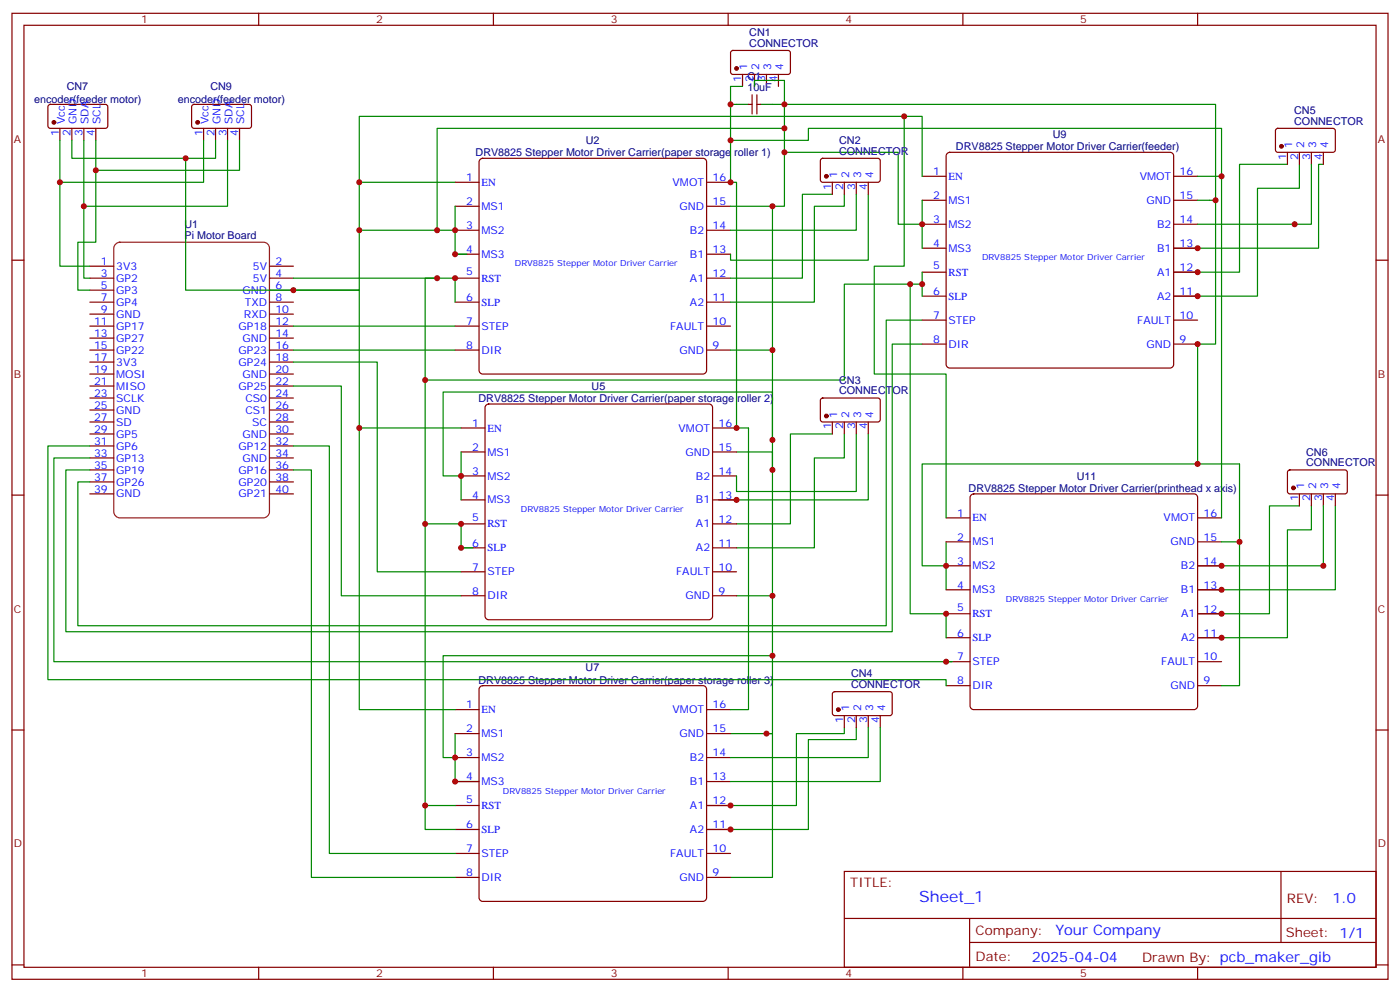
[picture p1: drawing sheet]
<svg xmlns="http://www.w3.org/2000/svg" width="412mm" height="292mm" viewBox="0 0 412 292" stroke-linecap="round" stroke-linejoin="round" font-family="sans-serif">
<g fill="none" stroke="#870000" stroke-width=".35">
<path d="M3.5 3.9h405.4v284.4h-405.4zM7.1 7.4h398.2v277.3h-398.2zM76.2 3.9v3.5M145.3 3.9v3.5M214.5 3.9v3.5M283.6 3.9v3.5M352.8 3.9v3.5M3.5 76.6h3.6M26.5 78.4h7M79.4 78.4h7M405.3 76.6h3.6M26.5 81.9h7"/>
<path d="M26.5 85.4h7M26.5 88.9h7M26.5 92.5h7M26.5 96h7M26.5 99.5h7M79.4 81.9h7M79.4 85.4h7M79.4 88.9h7M79.4 92.5h7M79.4 96h7M79.4 99.5h7M26.5 103h7"/>
<path d="M26.5 106.6h7M26.5 110.1h7M26.5 113.6h7M26.5 117.2h7M79.4 103h7M79.4 106.6h7M79.4 110.1h7M79.4 113.6h7M79.4 117.2h7M26.5 120.7h7M26.5 124.2h7M26.5 127.7h7"/>
<path d="M26.5 131.3h7M26.5 134.8h7M26.5 138.3h7M79.4 120.7h7M79.4 124.2h7M79.4 127.7h7M79.4 131.3h7M79.4 134.8h7M79.4 138.3h7M3.5 145.7h3.6M26.5 141.9h7M26.5 145.4h7"/>
<path d="M79.4 141.9h7M79.4 145.4h7M405.3 145.7h3.6M3.5 214.9h3.6M405.3 214.9h3.6M248.7 256.5h156.6v28.2h-156.6zM377.3 256.5v20.9M248.7 270.4h156.5M285.6 277.4h119.6M285.6 270.4v14.1M3.5 284h3.6M76.2 284.7v3.6"/>
<path d="M145.3 284.7v3.6M214.5 284.7v3.6M283.6 284.7v3.6M352.8 284.7v3.6M405.3 284h3.6"/>
</g>
<path d="M34.1 71.8l1.2-.5h42.3a1.76 1.76 0 0 1 1.8 1.8v77.6a1.89 1.89 0 0 1-1.8 1.7h-42.3a1.89 1.89 0 0 1-1.8-1.7v-77.6z" fill="none" stroke="#8c2424" stroke-width=".35"/>
<path d="M141.3 47l.9-.4h64.9l.6 .2 .4 .9v61.3l-.2 .7-.8 .4h-64.9l-.7-.2-.4-.9v-61.3z" fill="#fff" stroke="#870000" stroke-width=".35"/>
<g fill="none" stroke="#870000" stroke-width=".35">
<path d="M215.4 15.1l.5-.2h16.5l.4 .7v5.9l-.7 .4-16.5-.1-.4-.6v-5.6zM218.7 21.9v3.5M220.5 30.7h1M221.5 27.9v5.6M222.2 21.9v3.5M223 27.9v5.6M223 30.7h1M225.8 21.9v3.5M229.3 21.9v3.5M134.1 53.7h7M208.1 53.7h7.1M134.1 60.7h7"/>
<path d="M134.1 67.8h7M134.1 74.8h7M208.1 60.7h7.1M208.1 67.8h7.1M208.1 74.8h7.1M134.1 81.9h7M134.1 88.9h7M134.1 96h7M208.1 81.9h7.1M208.1 88.9h7.1M208.1 96h7.1M134.1 103h7"/>
<path d="M208.1 103h7.1"/>
</g>
<g fill="none" stroke="#008700" stroke-width=".35">
<path d="M218.7 25.4h-3.5v28.3h1.8v72.3h3.5M231.1 37.8h-102.3v30h5.3M245.2 57.2h-8.8v24.7h-21.2M248.7 57.2v3.5h-8.8v28.2h-24.7M255.8 57.2v19.4h-40.6v-1.8M134.1 60.7v14.1h3.5M215.2 60.7h12.3v42.3h-12.3M86.4 81.9h47.7v7M86.4 96h47.7M86.4 103h47.7M217 133h10.5v42.4h-10.5M227.5 138.3v-22.9h-97v24.7h5.3"/>
<path d="M245.2 127.7h-12.4v26.5h-15.8M248.7 127.7v7.1h-8.8v26.5h-22.9M255.8 127.7v19.4h-44.1"/>
</g>
<circle cx="217" cy="20.1" r=".53" fill="#870000" stroke="#870000" stroke-width=".35"/>
<path d="M217 30.7h3.5M224 30.7h3.5" fill="none" stroke="#000" stroke-width=".35"/>
<path d="M143.1 119.4l.8-.5h64.9l.7 .2 .4 .9v61.4l-.2 .6-.9 .4h-64.9l-.6-.2-.4-.8v-61.4z" fill="#fff" stroke="#870000" stroke-width=".35"/>
<g fill="none" stroke="#870000" stroke-width=".35">
<path d="M135.8 126h7.1M135.8 133h7.1M209.9 126h7.1M209.9 133h7.1M135.8 140.1h7.1M135.8 147.1h7.1M135.8 154.2h7.1M209.9 140.1h7.1M209.9 147.1h7.1M209.9 154.2h7.1M135.8 161.3h7.1M135.8 168.3h7.1"/>
<path d="M135.8 175.4h7.1M209.9 161.3h7.1M209.9 168.3h7.1M209.9 175.4h7.1"/>
</g>
<path d="M222.2 25.4v-1.7h8.9v37h-3.6M134.1 53.7h-28.3v31.7h-19.4h19.4v40.6h30M128.8 81.9h-3.6v72.3h10.6v7.1h3.5M86.4 106.6h24.7v61.7h24.7M86.4 113.6h14.1v61.8h35.3M227.5 103v26.5M135.8 133v14.1M227.5 193h-97v30h3.6M134.1 215.9v14.1h15.8M215.2 215.9h12.3v42.4h-12.3M248.7 214.2v1.7h-14.1v21.2h-31.8M252.2 214.2v3.5h-14.1v26.5h-35.3" fill="none" stroke="#008700" stroke-width=".35"/>
<path d="M141.3 202.3l.9-.5h64.9l.6 .2 .4 .9v61.4l-.2 .6-.8 .4h-64.9l-.7-.2-.4-.8v-61.4z" fill="#fff" stroke="#870000" stroke-width=".35"/>
<g fill="none" stroke="#870000" stroke-width=".35">
<path d="M134.1 208.9h7M134.1 215.9h7M208.1 208.9h7.1M208.1 215.9h7.1M134.1 223h7M134.1 230h7M134.1 237.1h7M208.1 223h7.1M208.1 230h7.1M208.1 237.1h7.1M134.1 244.2h7M134.1 251.2h7"/>
<path d="M134.1 258.3h7M208.1 244.2h7.1M208.1 251.2h7.1M208.1 258.3h7.1"/>
</g>
<path d="M356.3 58.9h1.8v42.4h-5.3v35.3M379.2 48.4h-14.1v31.7h-35.3M382.8 48.4v7h-12.4v31.8h-40.6M389.8 48.4h-1.4v24.7h-58.6M86.4 131.3h10.6v119.9h37.1M86.4 138.3h5.3v120h42.4M220.5 126v82.9h-5.3M252.2 127.7v17h-35.2v-4.6M227.5 175.4v40.5h-1.7" fill="none" stroke="#008700" stroke-width=".35"/>
<path d="M278.9 45.3l.9-.5h64.9l.6 .2 .4 .9v61.4l-.2 .6-.8 .4h-64.9l-.7-.2-.4-.8v-61.4z" fill="#fff" stroke="#870000" stroke-width=".35"/>
<g fill="none" stroke="#870000" stroke-width=".35">
<path d="M271.6 51.9h7.1M271.6 58.9h7.1M345.7 51.9h7.1M345.7 58.9h7.1M271.6 66h7.1M271.6 73.1h7.1M345.7 66h7.1M345.7 73.1h7.1M271.6 80.1h7.1M271.6 87.2h7.1M271.6 94.2h7.1M345.7 80.1h7.1"/>
<path d="M345.7 87.2h7.1M345.7 94.2h7.1M271.6 101.3h7.1M345.7 101.3h7.1"/>
</g>
<g fill="none" stroke="#008700" stroke-width=".35">
<path d="M215.2 30.7h1.8M227.5 30.7h130.6v28.2M231.1 44.8h33.5v21.2h7M271.6 51.9v-17.6h-165.8v19.4M271.6 58.9v14.2M352.8 58.9h3.5M381.4 65.3v.7h-28.6M271.6 80.1v7.1M271.6 83.6h-22.9v28.3h-123.5M271.6 94.2h-10.5v90h-238.2v-42.3h3.6M271.6 101.3h-8.8v84.6h-243.4v-47.6h7.1M365.1 136.6h-93.5v29.9h7.1"/>
<path d="M125.2 154.2v82.9h8.9M278.7 159.5v14.1M382.8 148.9h-8.9v31.8h-31.7M386.3 148.9v7.1h-7.1v31.7h-37M393.3 148.9v24.7h-51.1M390.2 165.8v.7h-48M125.2 237.1v7.1h8.9"/>
</g>
<path d="M286 145.8l.8-.4h64.9l.6 .2 .5 .8v61.4l-.3 .6-.8 .5h-64.9l-.6-.3-.4-.8v-61.4z" fill="#fff" stroke="#870000" stroke-width=".35"/>
<g fill="none" stroke="#870000" stroke-width=".35">
<path d="M14.3 30.9l.5-.2 16.5 .1 .4 .6v6l-.7 .4-16.5-.1-.4-.6v-5.7zM17.6 37.8v3.5M21.2 37.8v3.5M24.7 37.8v3.5M28.2 37.8v3.5M56.7 30.9l.4-.2 16.6 .1 .4 .6-.1 6-.6 .4-16.5-.1-.5-.6v-5.7zM60 37.8v3.5M63.5 37.8v3.5M67 37.8v3.5M70.6 37.8v3.5M375.9 38l.5-.2h16.5l.4 .7v5.9l-.7 .4h-16.5l-.4-.7v-5.6zM241.9 46.8l.5-.2 16.5 .1 .4 .6-.1 5.9-.6 .5-16.5-.1-.4-.6v-5.7z"/>
<path d="M245.2 53.7v3.5M248.7 53.7v3.5M252.2 53.7v3.5M255.8 53.7v3.5M379.2 44.8v3.6M382.8 44.8v3.6M386.3 44.8v3.6M389.8 44.8v3.6M241.9 117.4l.5-.2h16.5l.4 .7-.1 5.9-.6 .4-16.5-.1-.4-.6v-5.6zM245.2 124.2v3.5M248.7 124.2v3.5M252.2 124.2v3.5"/>
<path d="M255.8 124.2v3.5M379.5 138.5l.4-.2 16.5 .1 .5 .6-.1 5.9-.6 .5-16.5-.1-.5-.6v-5.7zM278.7 152.4h7.1M278.7 159.5h7.1M352.8 152.4h7M352.8 159.5h7M382.8 145.4v3.5M386.3 145.4v3.5M389.8 145.4v3.5M393.3 145.4v3.5M278.7 166.5h7.1M278.7 173.6h7.1"/>
<path d="M352.8 166.5h7M352.8 173.6h7M278.7 180.7h7.1M278.7 187.7h7.1M278.7 194.8h7.1M352.8 180.7h7M352.8 187.7h7M352.8 194.8h7M245.4 203.8l.5-.2h16.5l.4 .7v5.9l-.7 .4h-16.5l-.4-.7v-5.6zM248.7 210.6v3.6M252.2 210.6v3.6M255.8 210.6v3.6"/>
<path d="M259.3 210.6v3.6M278.7 201.8h7.1M352.8 201.8h7"/>
</g>
<g fill="none" stroke="#008700" stroke-width=".35">
<path d="M266.3 34.3v44.1h-8.8v31.7h21.2v42.3M17.6 41.3v37.1h8.9M21.2 41.3v5.3h42.3v-5.3M24.7 41.3v40.6h1.8M28.2 41.3v30h-5.3v14.1h3.6M54.7 46.6v38.8h31.7M60 41.3v12.4h-42.4M67 41.3v19.4h-42.3M70.6 41.3v8.8h-42.4M215.2 41.3h22.9v-3.5h121.7v114.6M252.2 57.2v10.6h-37M352.8 51.9h7"/>
<path d="M386.3 48.4v17.6h-4.9M105.8 67.8h23M268.1 83.6v97.1h10.6v7M26.5 134.8h-10.6v60h264.6M26.5 131.3h-12.4v68.8h264.6v1.7M105.8 126v82.9h28.3M365.1 136.6v22.9M359.8 159.5h5.3v42.3h-5.3M389.8 148.9v17.6M255.8 214.2v8.8h-40.6M259.3 214.2v15.8h-44.1"/>
</g>
<g fill="#870000" stroke="#870000" stroke-width=".35">
<circle cx="243.4" cy="51.9" r=".53"/>
<circle cx="243.4" cy="122.4" r=".53"/>
<circle cx="246.9" cy="208.9" r=".53"/>
<circle cx="377.5" cy="43.1" r=".53"/>
<circle cx="381" cy="143.6" r=".53"/>
<circle cx="15.9" cy="36" r=".53"/>
<circle cx="58.2" cy="36" r=".53"/>
</g>
<g fill="#c00">
<circle cx="227.5" cy="129.5" r=".88"/>
<circle cx="227.5" cy="60.7" r=".88"/>
<circle cx="215.2" cy="53.7" r=".88"/>
<circle cx="227.5" cy="103" r=".88"/>
<circle cx="227.5" cy="138.3" r=".88"/>
<circle cx="227.5" cy="175.4" r=".88"/>
<circle cx="225.8" cy="215.9" r=".88"/>
<circle cx="227.5" cy="193" r=".88"/>
<circle cx="135.8" cy="154.2" r=".88"/>
<circle cx="134.1" cy="223" r=".88"/>
<circle cx="135.8" cy="140.1" r=".88"/>
<circle cx="134.1" cy="67.8" r=".88"/>
<circle cx="134.1" cy="230" r=".88"/>
<circle cx="135.8" cy="161.3" r=".88"/>
<circle cx="134.1" cy="74.8" r=".88"/>
<circle cx="217" cy="126" r=".88"/>
<circle cx="217" cy="147.1" r=".88"/>
<circle cx="215.2" cy="237.1" r=".88"/>
<circle cx="215.2" cy="244.2" r=".88"/>
<circle cx="86.4" cy="85.4" r=".88"/>
<circle cx="134.1" cy="81.9" r=".88"/>
<circle cx="352.8" cy="87.2" r=".88"/>
<circle cx="352.8" cy="80.1" r=".88"/>
<circle cx="352.8" cy="73.1" r=".88"/>
<circle cx="271.6" cy="66" r=".88"/>
<circle cx="231.1" cy="30.7" r=".88"/>
<circle cx="215.2" cy="30.7" r=".88"/>
<circle cx="231.1" cy="37.8" r=".88"/>
<circle cx="105.8" cy="53.7" r=".88"/>
<circle cx="231.1" cy="44.8" r=".88"/>
<circle cx="358.1" cy="58.9" r=".88"/>
<circle cx="271.6" cy="83.6" r=".88"/>
<circle cx="125.2" cy="154.2" r=".88"/>
<circle cx="125.2" cy="237.1" r=".88"/>
<circle cx="278.7" cy="166.5" r=".88"/>
<circle cx="359.8" cy="187.7" r=".88"/>
<circle cx="359.8" cy="180.7" r=".88"/>
<circle cx="359.8" cy="173.6" r=".88"/>
<circle cx="359.8" cy="166.5" r=".88"/>
<circle cx="365.1" cy="159.5" r=".88"/>
<circle cx="268.1" cy="83.6" r=".88"/>
<circle cx="278.7" cy="180.7" r=".88"/>
<circle cx="278.7" cy="194.8" r=".88"/>
<circle cx="266.3" cy="34.3" r=".88"/>
<circle cx="128.8" cy="67.8" r=".88"/>
<circle cx="105.8" cy="67.8" r=".88"/>
<circle cx="352.8" cy="136.6" r=".88"/>
<circle cx="352.8" cy="101.3" r=".88"/>
<circle cx="105.8" cy="126" r=".88"/>
<circle cx="125.2" cy="111.9" r=".88"/>
<circle cx="381.4" cy="66" r=".88"/>
<circle cx="389.8" cy="166.5" r=".88"/>
<circle cx="128.8" cy="81.9" r=".88"/>
<circle cx="17.6" cy="53.7" r=".88"/>
<circle cx="24.7" cy="60.7" r=".88"/>
<circle cx="28.2" cy="50.1" r=".88"/>
<circle cx="54.7" cy="46.6" r=".88"/>
<circle cx="215.2" cy="41.3" r=".88"/>
<circle cx="359.8" cy="51.9" r=".88"/>
</g>
<text font-size="4.6" fill="#00f" x="270.8" y="265.5">Sheet_1</text>
<g font-size="4.2" fill="#00f">
<text x="392.5" y="265.8">1.0</text>
<text x="310.9" y="275.3">Your Company</text>
<text x="304" y="283.1">2025-04-04</text>
</g>
<g font-size="3.9" fill="#800">
<text x="250.5" y="261.1">TITLE:</text>
<text x="379.1" y="265.8">REV:</text>
<text x="287.4" y="275.3">Company:</text>
<text x="378.7" y="275.9">Sheet: 1/1</text>
<text x="287.4" y="283">Date:</text>
<text x="336.4" y="283.1">Drawn By: pcb_maker_gib</text>
</g>
<g font-size="3.2" fill="#800">
<text x="41.6" y="6.9">1</text>
<text x="110.8" y="6.9">2</text>
<text x="179.9" y="6.9">3</text>
<text x="249.1" y="6.9">4</text>
<text x="318.2" y="6.9">5</text>
<text x="4.1" y="42">A</text>
<text x="405.9" y="42">A</text>
<text x="4.1" y="111.2">B</text>
<text x="405.9" y="111.2">B</text>
<text x="4.1" y="180.3">C</text>
<text x="405.9" y="180.3">C</text>
<text x="4.1" y="249.4">D</text>
<text x="405.9" y="249.4">D</text>
<text x="41.6" y="287.7">1</text>
<text x="110.8" y="287.7">2</text>
<text x="179.9" y="287.7">3</text>
<text x="249.1" y="287.7">4</text>
<text x="318.2" y="287.7">5</text>
</g>
<g font-size="3.2" fill="#000080">
<text x="220.7" y="10.6">CN1</text>
<text x="220.7" y="13.8">CONNECTOR</text>
<text x="220.1" y="23.6">C1</text>
<text x="19.6" y="26.5">CN7</text>
<text x="62" y="26.5">CN9</text>
<text x="220.1" y="26.8">10uF</text>
<text x="10" y="30.2">encoder(feeder motor)</text>
<text x="52.4" y="30.2">encoder(feeder motor)</text>
<text x="381.2" y="33.5">CN5</text>
<text x="310.1" y="40.6">U9</text>
<text x="381.2" y="36.7">CONNECTOR</text>
<text x="140.1" y="46">DRV8825 Stepper Motor Driver Carrier(paper storage roller 1)</text>
<text x="172.5" y="42.5">U2</text>
<text x="247.2" y="45.5">CONNECTOR</text>
<text x="247.2" y="42.4">CN2</text>
<text x="281.6" y="44.3">DRV8825 Stepper Motor Driver Carrier(feeder)</text>
<text x="54.3" y="70.2">Pi Motor Board</text>
<text x="54.3" y="67">U1</text>
<text x="247.2" y="112.9">CN3</text>
<text x="140.9" y="118.4">DRV8825 Stepper Motor Driver Carrier(paper storage roller 2)</text>
<text x="174.3" y="114.7">U5</text>
<text x="247.2" y="116.1">CONNECTOR</text>
<text x="384.8" y="137.3">CONNECTOR</text>
<text x="384.8" y="134.1">CN6</text>
<text x="317.2" y="141.1">U11</text>
<text x="285.3" y="144.8">DRV8825 Stepper Motor Driver Carrier(printhead x axis)</text>
<text x="172.5" y="197.6">U7</text>
<text x="140.9" y="201.3">DRV8825 Stepper Motor Driver Carrier(paper storage roller 3)</text>
<text x="250.7" y="202.5">CONNECTOR</text>
<text x="250.7" y="199.4">CN4</text>
</g>
<g font-size="3.2" fill="#00f">
<text x="220.1" y="20.6" transform="rotate(-90 220.1 20.6)">1</text>
<text x="223.7" y="20.6" transform="rotate(-90 223.7 20.6)">2</text>
<text x="227.2" y="20.6" transform="rotate(-90 227.2 20.6)">3</text>
<text x="230.7" y="20.6" transform="rotate(-90 230.7 20.6)">4</text>
<text x="218.4" y="24.1" transform="rotate(-90 218.4 24.1)">1</text>
<text x="221.9" y="24.1" transform="rotate(-90 221.9 24.1)">2</text>
<text x="225.4" y="24.1" transform="rotate(-90 225.4 24.1)">3</text>
<text x="229" y="24.1" transform="rotate(-90 229 24.1)">4</text>
<text x="17.3" y="40" transform="rotate(-90 17.3 40)">1</text>
<text x="19" y="36.5" transform="rotate(-90 19 36.5)">Vcc</text>
<text x="20.8" y="40" transform="rotate(-90 20.8 40)">2</text>
<text x="22.6" y="36.5" transform="rotate(-90 22.6 36.5)">GND</text>
<text x="24.3" y="40" transform="rotate(-90 24.3 40)">3</text>
<text x="26.1" y="36.5" transform="rotate(-90 26.1 36.5)">SDA</text>
<text x="27.9" y="40" transform="rotate(-90 27.9 40)">4</text>
<text x="29.6" y="36.5" transform="rotate(-90 29.6 36.5)">SCL</text>
<text x="59.6" y="40" transform="rotate(-90 59.6 40)">1</text>
<text x="61.4" y="36.5" transform="rotate(-90 61.4 36.5)">Vcc</text>
<text x="63.1" y="40" transform="rotate(-90 63.1 40)">2</text>
<text x="64.9" y="36.5" transform="rotate(-90 64.9 36.5)">GND</text>
<text x="66.7" y="40" transform="rotate(-90 66.7 40)">3</text>
<text x="68.4" y="36.5" transform="rotate(-90 68.4 36.5)">SDA</text>
<text x="70.2" y="40" transform="rotate(-90 70.2 40)">4</text>
<text x="72" y="36.5" transform="rotate(-90 72 36.5)">SCL</text>
<text x="378.9" y="47" transform="rotate(-90 378.9 47)">1</text>
<text x="380.6" y="43.5" transform="rotate(-90 380.6 43.5)">1</text>
<text x="382.4" y="47" transform="rotate(-90 382.4 47)">2</text>
<text x="384.2" y="43.5" transform="rotate(-90 384.2 43.5)">2</text>
<text x="385.9" y="47" transform="rotate(-90 385.9 47)">3</text>
<text x="387.7" y="43.5" transform="rotate(-90 387.7 43.5)">3</text>
<text x="389.5" y="47" transform="rotate(-90 389.5 47)">4</text>
<text x="391.2" y="43.5" transform="rotate(-90 391.2 43.5)">4</text>
<text x="137.3" y="53.3">1</text>
<text x="209.9" y="53.3">16</text>
<text x="246.6" y="52.4" transform="rotate(-90 246.6 52.4)">1</text>
<text x="250.1" y="52.4" transform="rotate(-90 250.1 52.4)">2</text>
<text x="253.6" y="52.4" transform="rotate(-90 253.6 52.4)">3</text>
<text x="257.2" y="52.4" transform="rotate(-90 257.2 52.4)">4</text>
<text x="274.9" y="51.5">1</text>
<text x="279.4" y="53">EN</text>
<text x="335.7" y="53">VMOT</text>
<text x="347.5" y="51.5">16</text>
<text x="141.8" y="54.7">EN</text>
<text x="198.1" y="54.7">VMOT</text>
<text x="244.8" y="55.9" transform="rotate(-90 244.8 55.9)">1</text>
<text x="248.4" y="55.9" transform="rotate(-90 248.4 55.9)">2</text>
<text x="251.9" y="55.9" transform="rotate(-90 251.9 55.9)">3</text>
<text x="255.4" y="55.9" transform="rotate(-90 255.4 55.9)">4</text>
<text x="274.9" y="58.6">2</text>
<text x="347.5" y="58.6">15</text>
<text x="137.3" y="60.4">2</text>
<text x="141.8" y="61.8">MS1</text>
<text x="200.2" y="61.8">GND</text>
<text x="209.9" y="60.4">15</text>
<text x="274.9" y="65.7">3</text>
<text x="279.4" y="60">MS1</text>
<text x="337.7" y="60">GND</text>
<text x="347.5" y="65.7">14</text>
<text x="137.3" y="67.4">3</text>
<text x="141.8" y="68.8">MS2</text>
<text x="203.2" y="68.8">B2</text>
<text x="209.9" y="67.4">14</text>
<text x="279.4" y="67.1">MS2</text>
<text x="340.8" y="67.1">B2</text>
<text x="29.7" y="78">1</text>
<text x="81.1" y="78">2</text>
<text x="137.3" y="74.5">4</text>
<text x="141.8" y="75.9">MS3</text>
<text x="203.2" y="75.9">B1</text>
<text x="209.9" y="74.5">13</text>
<text x="274.9" y="72.7">4</text>
<text x="279.4" y="74.1">MS3</text>
<text x="340.8" y="74.1">B1</text>
<text x="347.5" y="72.7">13</text>
<text x="29.7" y="81.5">3</text>
<text x="34.2" y="79.4">3V3</text>
<text x="34.2" y="82.9">GP2</text>
<text x="74.5" y="79.4">5V</text>
<text x="74.5" y="82.9">5V</text>
<text x="81.1" y="81.5">4</text>
<text x="137.3" y="81">5</text>
<text x="141.8" y="82.9">RST</text>
<text x="203.2" y="82.9">A1</text>
<text x="209.9" y="81.5">12</text>
<text x="274.9" y="79.2">5</text>
<text x="279.4" y="81.2">RST</text>
<text x="340.8" y="81.2">A1</text>
<text x="347.5" y="79.8">12</text>
<text x="29.7" y="85.1">5</text>
<text x="29.7" y="88.6">7</text>
<text x="34.2" y="86.5">GP3</text>
<text x="34.2" y="90">GP4</text>
<text x="71.4" y="86.5">GND</text>
<text x="72.1" y="90">TXD</text>
<text x="81.1" y="85.1">6</text>
<text x="81.1" y="88.6">8</text>
<text x="137.3" y="88.6">6</text>
<text x="141.8" y="90">SLP</text>
<text x="203.2" y="90">A2</text>
<text x="209.9" y="88.6">11</text>
<text x="274.9" y="86.8">6</text>
<text x="279.4" y="88.2">SLP</text>
<text x="340.8" y="88.2">A2</text>
<text x="347.5" y="86.8">11</text>
<text x="27.7" y="95.6">11</text>
<text x="29.7" y="92.1">9</text>
<text x="34.2" y="93.5">GND</text>
<text x="71.8" y="93.5">RXD</text>
<text x="81.1" y="92.1">10</text>
<text x="81.1" y="95.6">12</text>
<text x="137.3" y="95.6">7</text>
<text x="209.9" y="95.6">10</text>
<text x="274.9" y="93.9">7</text>
<text x="279.4" y="95.3">STEP</text>
<text x="335" y="95.3">FAULT</text>
<text x="347.5" y="93.9">10</text>
<text x="27.7" y="99.2">13</text>
<text x="34.2" y="97">GP17</text>
<text x="34.2" y="100.6">GP27</text>
<text x="70.3" y="97">GP18</text>
<text x="71.4" y="100.6">GND</text>
<text x="81.1" y="99.2">14</text>
<text x="141.8" y="97">STEP</text>
<text x="197.4" y="97">FAULT</text>
<text x="274.9" y="100.9">8</text>
<text x="347.5" y="100.9">9</text>
<text x="27.7" y="102.7">15</text>
<text x="27.7" y="106.2">17</text>
<text x="34.2" y="104.1">GP22</text>
<text x="34.2" y="107.6">3V3</text>
<text x="70.3" y="104.1">GP23</text>
<text x="70.3" y="107.6">GP24</text>
<text x="81.1" y="102.7">16</text>
<text x="81.1" y="106.2">18</text>
<text x="137.3" y="102.7">8</text>
<text x="141.8" y="104.1">DIR</text>
<text x="200.2" y="104.1">GND</text>
<text x="209.9" y="102.7">9</text>
<text x="279.4" y="102.3">DIR</text>
<text x="337.7" y="102.3">GND</text>
<text x="27.7" y="109.7">19</text>
<text x="27.7" y="113.3">21</text>
<text x="34.2" y="111.2">MOSI</text>
<text x="71.4" y="111.2">GND</text>
<text x="81.1" y="109.7">20</text>
<text x="81.1" y="113.3">22</text>
<text x="27.7" y="116.8">23</text>
<text x="34.2" y="114.7">MISO</text>
<text x="34.2" y="118.2">SCLK</text>
<text x="70.3" y="114.7">GP25</text>
<text x="72.3" y="118.2">CS0</text>
<text x="81.1" y="116.8">24</text>
<text x="27.7" y="120.3">25</text>
<text x="27.7" y="123.9">27</text>
<text x="34.2" y="121.7">GND</text>
<text x="34.2" y="125.3">SD</text>
<text x="72.3" y="121.7">CS1</text>
<text x="74.3" y="125.3">SC</text>
<text x="81.1" y="120.3">26</text>
<text x="81.1" y="123.9">28</text>
<text x="139.1" y="125.6">1</text>
<text x="211.7" y="125.6">16</text>
<text x="246.6" y="122.9" transform="rotate(-90 246.6 122.9)">1</text>
<text x="250.1" y="122.9" transform="rotate(-90 250.1 122.9)">2</text>
<text x="253.6" y="122.9" transform="rotate(-90 253.6 122.9)">3</text>
<text x="257.2" y="122.9" transform="rotate(-90 257.2 122.9)">4</text>
<text x="27.7" y="127.4">29</text>
<text x="27.7" y="130.9">31</text>
<text x="34.2" y="128.8">GP5</text>
<text x="71.4" y="128.8">GND</text>
<text x="81.1" y="127.4">30</text>
<text x="81.1" y="130.9">32</text>
<text x="143.6" y="127">EN</text>
<text x="199.9" y="127">VMOT</text>
<text x="244.8" y="126.4" transform="rotate(-90 244.8 126.4)">1</text>
<text x="248.4" y="126.4" transform="rotate(-90 248.4 126.4)">2</text>
<text x="251.9" y="126.4" transform="rotate(-90 251.9 126.4)">3</text>
<text x="255.4" y="126.4" transform="rotate(-90 255.4 126.4)">4</text>
<text x="27.7" y="134.4">33</text>
<text x="27.7" y="138">35</text>
<text x="34.2" y="132.3">GP6</text>
<text x="34.2" y="135.9">GP13</text>
<text x="70.3" y="132.3">GP12</text>
<text x="71.4" y="135.9">GND</text>
<text x="81.1" y="134.4">34</text>
<text x="81.1" y="138">36</text>
<text x="139.1" y="132.7">2</text>
<text x="143.6" y="134.1">MS1</text>
<text x="201.9" y="134.1">GND</text>
<text x="211.7" y="132.7">15</text>
<text x="27.7" y="141.5">37</text>
<text x="34.2" y="139.4">GP19</text>
<text x="34.2" y="142.9">GP26</text>
<text x="70.3" y="139.4">GP16</text>
<text x="70.3" y="142.9">GP20</text>
<text x="81.1" y="141.5">38</text>
<text x="139.1" y="139.7">3</text>
<text x="143.6" y="141.1">MS2</text>
<text x="205" y="141.1">B2</text>
<text x="211.7" y="139.7">14</text>
<text x="27.7" y="145">39</text>
<text x="34.2" y="146.4">GND</text>
<text x="70.3" y="146.4">GP21</text>
<text x="81.1" y="145">40</text>
<text x="139.1" y="146.8">4</text>
<text x="143.6" y="148.2">MS3</text>
<text x="205" y="148.2">B1</text>
<text x="211.7" y="146.8">13</text>
<text x="382.4" y="147.6" transform="rotate(-90 382.4 147.6)">1</text>
<text x="384.2" y="144.1" transform="rotate(-90 384.2 144.1)">1</text>
<text x="385.9" y="147.6" transform="rotate(-90 385.9 147.6)">2</text>
<text x="387.7" y="144.1" transform="rotate(-90 387.7 144.1)">2</text>
<text x="389.5" y="147.6" transform="rotate(-90 389.5 147.6)">3</text>
<text x="391.2" y="144.1" transform="rotate(-90 391.2 144.1)">3</text>
<text x="393" y="147.6" transform="rotate(-90 393 147.6)">4</text>
<text x="394.8" y="144.1" transform="rotate(-90 394.8 144.1)">4</text>
<text x="139.1" y="153.3">5</text>
<text x="143.6" y="155.3">RST</text>
<text x="205" y="155.3">A1</text>
<text x="211.7" y="153.8">12</text>
<text x="282" y="152.1">1</text>
<text x="286.5" y="153.5">EN</text>
<text x="342.8" y="153.5">VMOT</text>
<text x="354.5" y="152.1">16</text>
<text x="139.1" y="160.9">6</text>
<text x="211.7" y="160.9">11</text>
<text x="282" y="159.1">2</text>
<text x="286.5" y="160.5">MS1</text>
<text x="344.8" y="160.5">GND</text>
<text x="354.5" y="159.1">15</text>
<text x="139.1" y="168">7</text>
<text x="143.6" y="162.3">SLP</text>
<text x="205" y="162.3">A2</text>
<text x="211.7" y="168">10</text>
<text x="282" y="166.2">3</text>
<text x="286.5" y="167.6">MS2</text>
<text x="347.9" y="167.6">B2</text>
<text x="354.5" y="166.2">14</text>
<text x="143.6" y="169.4">STEP</text>
<text x="199.2" y="169.4">FAULT</text>
<text x="282" y="173.2">4</text>
<text x="354.5" y="173.2">13</text>
<text x="139.1" y="175">8</text>
<text x="143.6" y="176.4">DIR</text>
<text x="201.9" y="176.4">GND</text>
<text x="211.7" y="175">9</text>
<text x="282" y="179.8">5</text>
<text x="286.5" y="174.7">MS3</text>
<text x="347.9" y="174.7">B1</text>
<text x="286.5" y="181.7">RST</text>
<text x="347.9" y="181.7">A1</text>
<text x="354.5" y="180.3">12</text>
<text x="282" y="187.4">6</text>
<text x="286.5" y="188.8">SLP</text>
<text x="347.9" y="188.8">A2</text>
<text x="354.5" y="187.4">11</text>
<text x="282" y="194.4">7</text>
<text x="286.5" y="195.8">STEP</text>
<text x="342" y="195.8">FAULT</text>
<text x="354.5" y="194.4">10</text>
<text x="282" y="201.5">8</text>
<text x="286.5" y="202.9">DIR</text>
<text x="344.8" y="202.9">GND</text>
<text x="354.5" y="201.5">9</text>
<text x="137.3" y="208.5">1</text>
<text x="141.8" y="209.9">EN</text>
<text x="198.1" y="209.9">VMOT</text>
<text x="209.9" y="208.5">16</text>
<text x="250.1" y="209.3" transform="rotate(-90 250.1 209.3)">1</text>
<text x="253.6" y="209.3" transform="rotate(-90 253.6 209.3)">2</text>
<text x="257.2" y="209.3" transform="rotate(-90 257.2 209.3)">3</text>
<text x="260.7" y="209.3" transform="rotate(-90 260.7 209.3)">4</text>
<text x="137.3" y="215.6">2</text>
<text x="209.9" y="215.6">15</text>
<text x="248.4" y="212.8" transform="rotate(-90 248.4 212.8)">1</text>
<text x="251.9" y="212.8" transform="rotate(-90 251.9 212.8)">2</text>
<text x="255.4" y="212.8" transform="rotate(-90 255.4 212.8)">3</text>
<text x="258.9" y="212.8" transform="rotate(-90 258.9 212.8)">4</text>
<text x="141.8" y="217">MS1</text>
<text x="200.2" y="217">GND</text>
<text x="137.3" y="222.6">3</text>
<text x="141.8" y="224">MS2</text>
<text x="203.2" y="224">B2</text>
<text x="209.9" y="222.6">14</text>
<text x="137.3" y="229.7">4</text>
<text x="141.8" y="231.1">MS3</text>
<text x="203.2" y="231.1">B1</text>
<text x="209.9" y="229.7">13</text>
<text x="137.3" y="236.2">5</text>
<text x="141.8" y="238.2">RST</text>
<text x="203.2" y="238.2">A1</text>
<text x="209.9" y="236.7">12</text>
<text x="137.3" y="243.8">6</text>
<text x="141.8" y="245.2">SLP</text>
<text x="203.2" y="245.2">A2</text>
<text x="209.9" y="243.8">11</text>
<text x="137.3" y="250.9">7</text>
<text x="209.9" y="250.9">10</text>
<text x="137.3" y="257.9">8</text>
<text x="141.8" y="252.3">STEP</text>
<text x="197.4" y="252.3">FAULT</text>
<text x="209.9" y="257.9">9</text>
<text x="141.8" y="259.3">DIR</text>
<text x="200.2" y="259.3">GND</text>
</g>
<g font-size="2.5" fill="#00f">
<text x="289.3" y="76.6">DRV8825 Stepper Motor Driver Carrier</text>
<text x="151.7" y="78.4">DRV8825 Stepper Motor Driver Carrier</text>
<text x="153.5" y="150.7">DRV8825 Stepper Motor Driver Carrier</text>
<text x="296.3" y="177.1">DRV8825 Stepper Motor Driver Carrier</text>
<text x="148.2" y="233.6">DRV8825 Stepper Motor Driver Carrier</text>
</g>
</svg>
